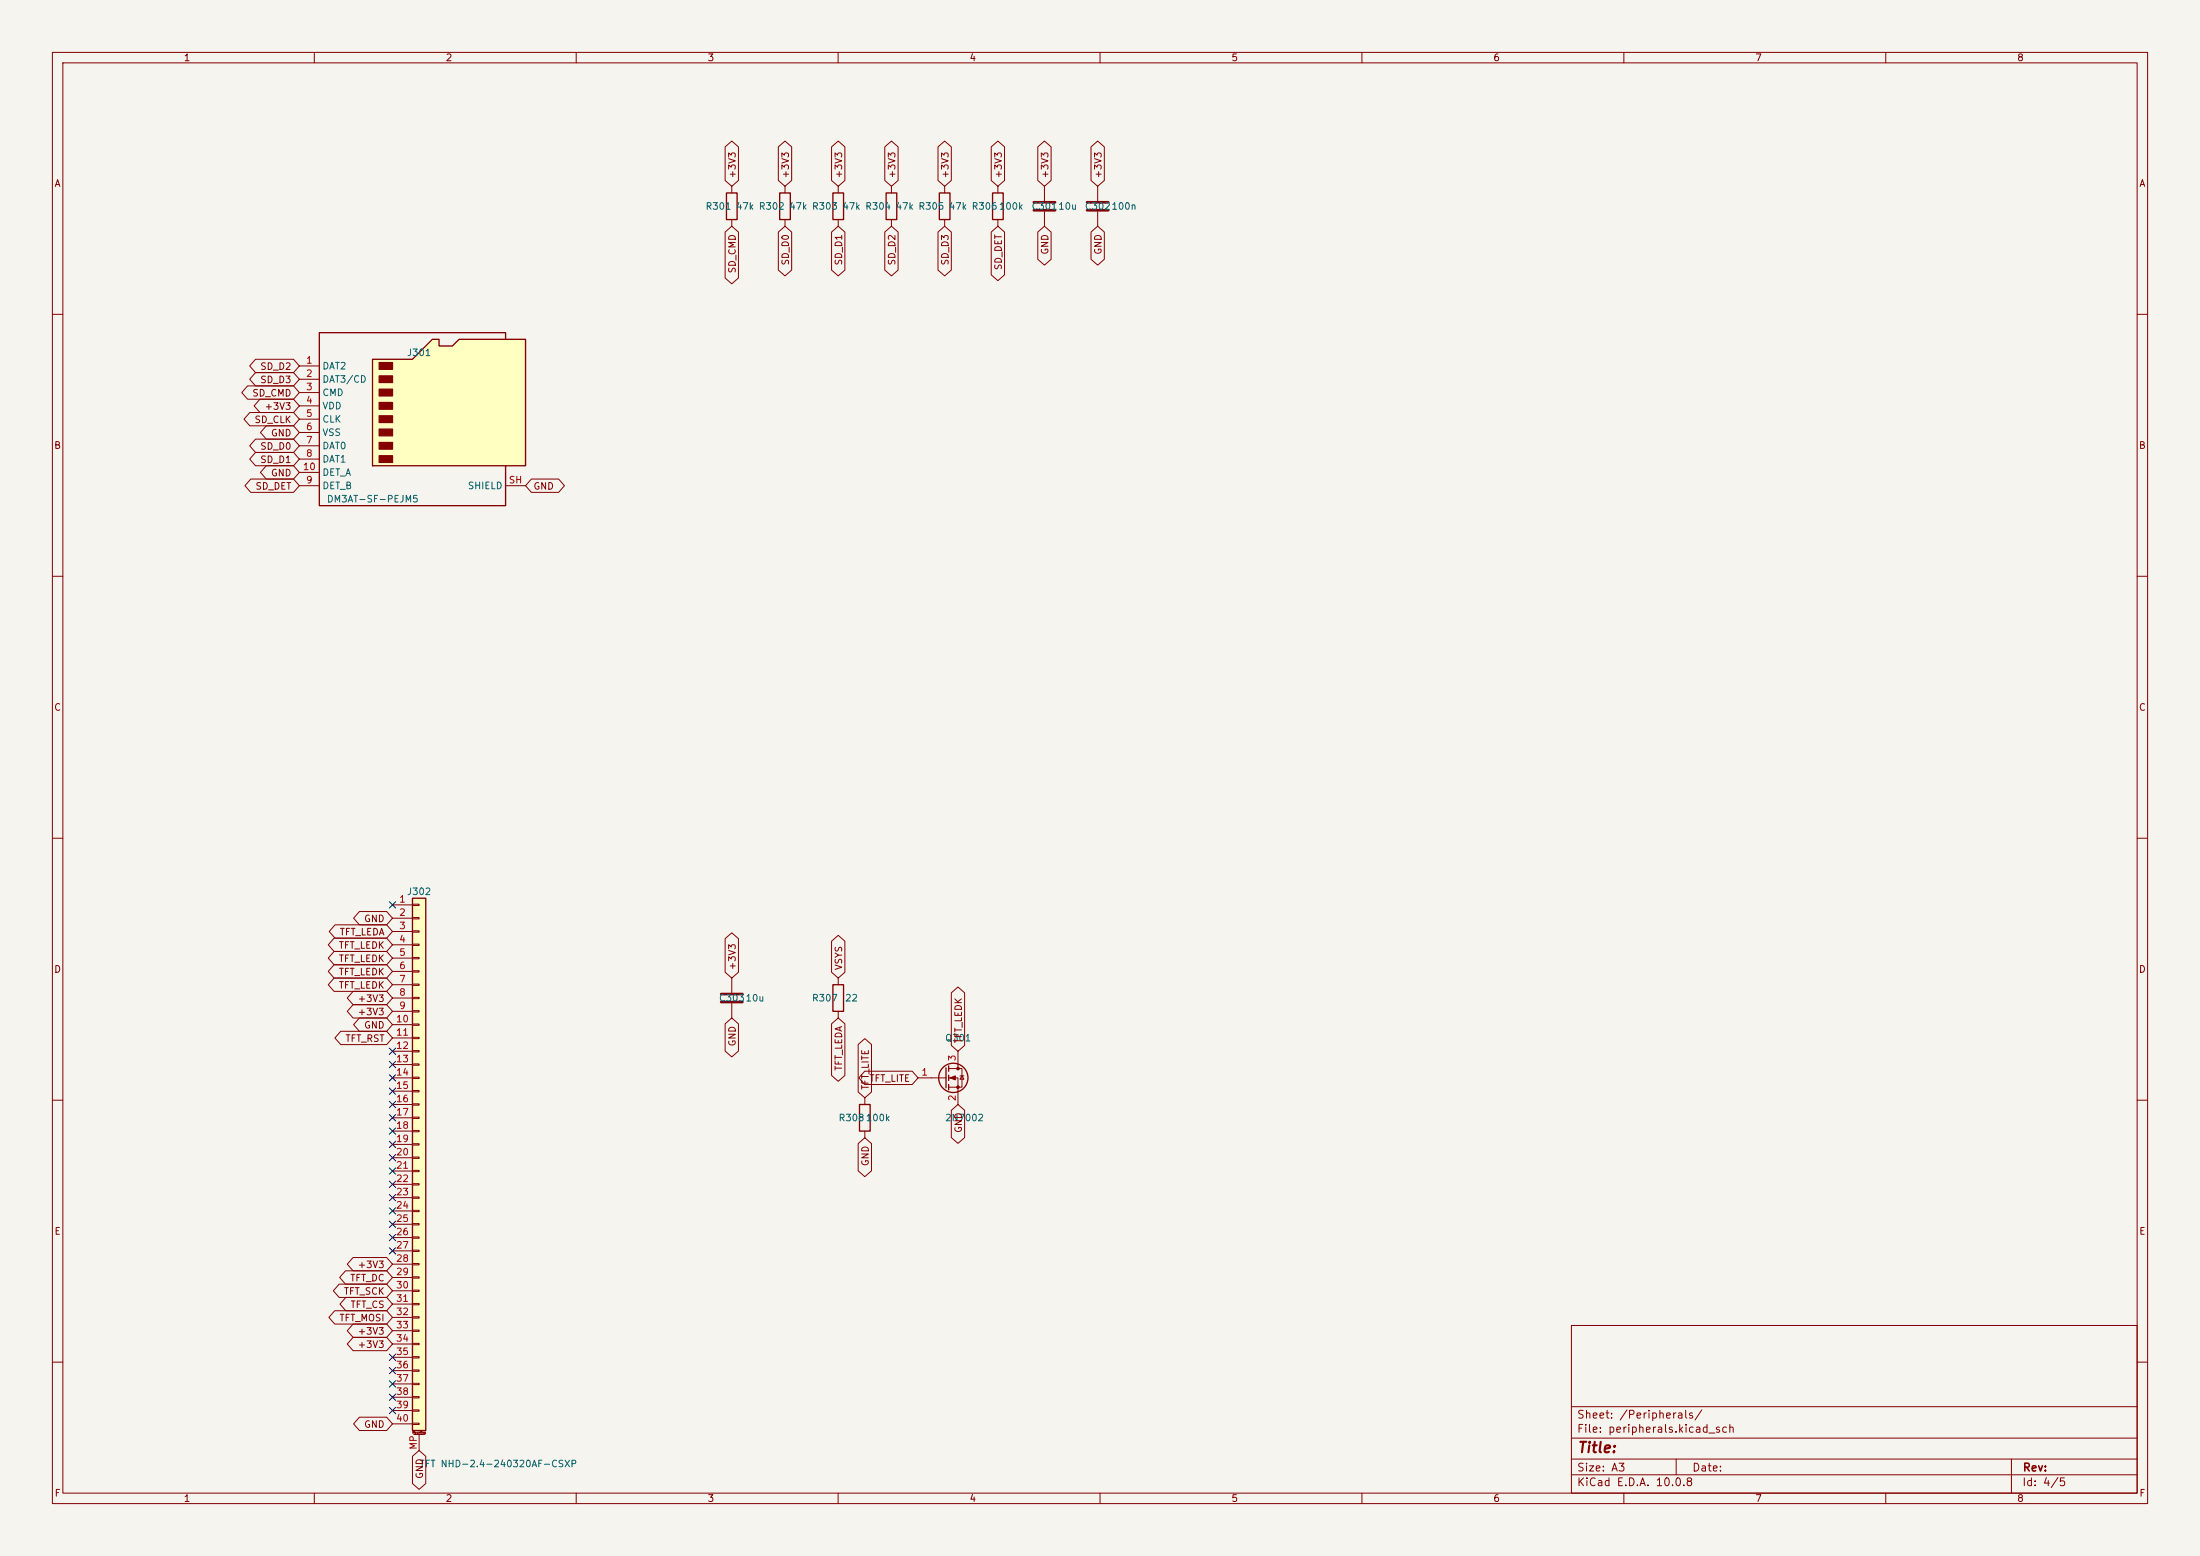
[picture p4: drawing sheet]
<svg xmlns="http://www.w3.org/2000/svg" width="420mm" height="297mm" viewBox="0 0 420 297" stroke-linecap="round" stroke-linejoin="round" font-family="sans-serif">
<path d="M0 0h420v297h-420z" fill="#f5f4ef" stroke="#f5f4ef" stroke-width=".19"/>
<g fill="none" stroke="#840000" stroke-width=".19">
<path d="M10 10h400v277h-400zM12 12h396v273h-396zM60 10v2M110 10v2M160 10v2M210 10v2M260 10v2M310 10v2M360 10v2M160 35.6v1.2M180.3 35.6v1.2M160 41.9v1.3"/>
<path d="M180.3 41.9v1.3M10 60h2M408 60h2M10 110h2M408 110h2M10 160h2M408 160h2M10 210h2M408 210h2M300 253h108v32h-108zM10 260h2M300 278.5h108"/>
<path d="M300 274.5h108M300 268.5h108M320 278.5v3M384 278.5v6.5M408 260h2M60 285v2M110 285v2M160 285v2M210 285v2M260 285v2M300 281.5h108M310 285v2"/>
<path d="M360 285v2"/>
</g>
<path d="M159 36.8h2v5.1h-2zM179.3 36.8h2.1v5.1h-2.1z" fill="none" stroke="#840000" stroke-width=".25"/>
<path d="M78.7 171.5h2.6v101.5h-2.6z" fill="#ffffc2"/>
<g fill="none" stroke="#840000" stroke-width=".25">
<path d="M138.7 36.8h2v5.1h-2zM169.2 36.8h2v5.1h-2zM78.7 171.5h2.6v101.5h-2.6zM159 188h2v5h-2zM164.1 210.8h2v5.1h-2zM180.6 203.8v3.8M181.1 203.5v1M181.1 205.2v1M181.1 207v1"/>
<circle cx="182" cy="205.7" r="2.79"/>
</g>
<g fill="none" stroke="#840000" stroke-width=".19">
<path d="M139.7 35.6v1.2M170.2 35.6v1.2M139.7 41.9v1.3M170.2 41.9v1.3M74.9 172.7h3.8M74.9 175.3h3.8M74.9 177.8h3.8M78.7 172.6h1.3v.2h-1.3zM78.7 175.1h1.3v.3h-1.3zM78.7 177.7h1.3v.2h-1.3zM74.9 180.3h3.8M74.9 182.9h3.8"/>
<path d="M74.9 185.4h3.8M74.9 188h3.8M74.9 190.5h3.8M74.9 193h3.8M74.9 195.6h3.8M74.9 198.1h3.8M78.7 180.2h1.3v.3h-1.3zM78.7 182.8h1.3v.2h-1.3zM78.7 185.3h1.3v.2h-1.3zM78.7 187.8h1.3v.3h-1.3zM78.7 190.4h1.3v.2h-1.3zM78.7 192.9h1.3v.3h-1.3z"/>
<path d="M78.7 195.5h1.3v.2h-1.3zM78.7 198h1.3v.2h-1.3zM139.7 186.7v2.8M139.7 191.5v2.8M160 186.7v1.3M160 193v1.3M74.9 200.7h3.8M74.9 203.2h3.8M74.9 205.7h3.8M74.9 208.3h3.8M74.9 210.8h3.8M74.9 213.4h3.8"/>
<path d="M74.9 215.9h3.8M74.9 218.4h3.8M78.7 200.5h1.3v.3h-1.3zM78.7 203.1h1.3v.2h-1.3zM78.7 205.6h1.3v.3h-1.3zM78.7 208.2h1.3v.2h-1.3zM78.7 210.7h1.3v.2h-1.3zM78.7 213.2h1.3v.3h-1.3zM78.7 215.8h1.3v.2h-1.3zM78.7 218.3h1.3v.3h-1.3zM165.1 209.6v1.2M165.1 215.9v1.3"/>
<path d="M175.3 205.7h5.3M181.1 204h2.5v3.5h-2.5M181.1 205.7h1.8v5.1M182.9 200.7v3.3M183.3 205.4h.7M183.6 205.4l.4 .6h-.7zM74.9 221h3.8M74.9 223.5h3.8M74.9 226.1h3.8M74.9 228.6h3.8M74.9 231.1h3.8M74.9 233.7h3.8"/>
<path d="M74.9 236.2h3.8M74.9 238.8h3.8M78.7 220.9h1.3v.2h-1.3zM78.7 223.4h1.3v.2h-1.3zM78.7 225.9h1.3v.3h-1.3zM78.7 228.5h1.3v.2h-1.3zM78.7 231h1.3v.3h-1.3zM78.7 233.6h1.3v.2h-1.3zM78.7 236.1h1.3v.2h-1.3zM78.7 238.6h1.3v.3h-1.3zM74.9 241.3h3.8M74.9 243.8h3.8"/>
<path d="M74.9 246.4h3.8M74.9 248.9h3.8M74.9 251.5h3.8M74.9 254h3.8M74.9 256.5h3.8M74.9 259.1h3.8M78.7 241.2h1.3v.2h-1.3zM78.7 243.7h1.3v.3h-1.3zM78.7 246.3h1.3v.2h-1.3zM78.7 248.8h1.3v.2h-1.3zM78.7 251.3h1.3v.3h-1.3zM78.7 253.9h1.3v.2h-1.3z"/>
<path d="M78.7 256.4h1.3v.3h-1.3zM78.7 259h1.3v.2h-1.3zM74.9 261.6h3.8M74.9 264.2h3.8M74.9 266.7h3.8M74.9 269.2h3.8M74.9 271.8h3.8M78.7 261.5h1.3v.2h-1.3zM78.7 264h1.3v.3h-1.3zM78.7 266.6h1.3v.2h-1.3zM78.7 269.1h1.3v.3h-1.3zM78.7 271.7h1.3v.2h-1.3z"/>
<path d="M79 273.8h2M80 273.8v3.1"/>
</g>
<g fill="#840000" stroke="#840000" stroke-width=".19">
<path d="M181.4 205.7l1-.3v.7z"/>
<circle cx="182.9" cy="204" r=".25"/>
<circle cx="182.9" cy="207.5" r=".25"/>
</g>
<path d="M137.7 189.7h4M137.7 191.3h4" fill="none" stroke="#840000" stroke-width=".51"/>
<path d="M71.1 68.6h7.6l3.8-3.8h1.3v1.2h2.6l1.2-1.2h12.7v24.1h-29.2z" fill="#ffffc2"/>
<path d="M148.8 36.8h2.1v5.1h-2.1zM189.5 36.8h2v5.1h-2zM71.1 68.6h7.6l3.8-3.8h1.3v1.2h2.6l1.2-1.2h12.7v24.1h-29.2zM96.5 64.8v-1.3h-35.5v33h35.5v-7.6" fill="none" stroke="#840000" stroke-width=".25"/>
<g fill="#840000" stroke="#840000" stroke-width=".25">
<path d="M72.4 69.2h2.5v1.3h-2.5z"/>
<path d="M72.4 71.8h2.5v1.2h-2.5z"/>
<path d="M72.4 74.3h2.5v1.3h-2.5z"/>
<path d="M72.4 76.8h2.5v1.3h-2.5z"/>
<path d="M72.4 79.4h2.5v1.2h-2.5z"/>
<path d="M72.4 81.9h2.5v1.3h-2.5z"/>
<path d="M72.4 84.5h2.5v1.2h-2.5z"/>
<path d="M72.4 87h2.5v1.3h-2.5z"/>
</g>
<g fill="none" stroke="#840000" stroke-width=".19">
<path d="M138.4 28l1.3-1.1 1.3 1.1v6.4l-1.3 1.2-1.3-1.2zM148.6 28l1.3-1.1 1.2 1.1v6.4l-1.2 1.2-1.3-1.2zM149.9 35.6v1.2M158.7 28l1.3-1.1 1.3 1.1v6.4l-1.3 1.2-1.3-1.2zM168.9 28l1.3-1.1 1.3 1.1v6.4l-1.3 1.2-1.3-1.2zM179.1 28l1.2-1.1 1.3 1.1v6.4l-1.3 1.2-1.2-1.2zM189.2 28l1.3-1.1 1.3 1.1v6.4l-1.3 1.2-1.3-1.2zM190.5 35.6v1.2M198.1 28l1.3-1.1 1.3 1.1v6.4l-1.3 1.2-1.3-1.2zM199.4 35.6v2.8M208.3 28l1.2-1.1 1.3 1.1v6.4l-1.3 1.2-1.2-1.2zM209.5 35.6v2.8"/>
<path d="M138.4 44.3l1.3-1.1 1.3 1.1v8.8l-1.3 1.1-1.3-1.1zM148.6 44.3l1.3-1.1 1.2 1.1v7.3l-1.2 1.1-1.3-1.1zM149.9 41.9v1.3M158.7 44.3l1.3-1.1 1.3 1.1v7.3l-1.3 1.1-1.3-1.1zM168.9 44.3l1.3-1.1 1.3 1.1v7.3l-1.3 1.1-1.3-1.1zM179.1 44.3l1.2-1.1 1.3 1.1v7.3l-1.3 1.1-1.2-1.1zM189.2 44.3l1.3-1.1 1.3 1.1v8.2l-1.3 1.1-1.3-1.1zM190.5 41.9v1.3M198.1 44.3l1.3-1.1 1.3 1.1v5.2l-1.3 1.1-1.3-1.1zM199.4 40.4v2.8M208.3 44.3l1.2-1.1 1.3 1.1v5.2l-1.3 1.1-1.2-1.1zM209.5 40.4v2.8"/>
<path d="M47.3 73.7h8.7l1.1 1.2-1.1 1.3h-8.7l-1.1-1.3zM47.7 78.7h8.3l1.1 1.3-1.1 1.3h-8.3l-1.1-1.3zM48.8 68.6h7.2l1.1 1.3-1.1 1.2h-7.2l-1.1-1.2zM48.8 71.1h7.2l1.1 1.3-1.1 1.3h-7.2l-1.1-1.3zM49.6 76.2h6.4l1.1 1.3-1.1 1.2h-6.4l-1.1-1.2zM57.1 69.9h3.9M57.1 72.4h3.9M57.1 74.9h3.9M57.1 77.5h3.9M47.9 91.4h8.1l1.1 1.3-1.1 1.3h-8.1l-1.1-1.3zM48.8 83.8h7.2l1.1 1.3-1.1 1.3h-7.2l-1.1-1.3zM48.8 86.4h7.2l1.1 1.2-1.1 1.3h-7.2l-1.1-1.3z"/>
<path d="M50.8 81.3h5.2l1.1 1.3-1.1 1.2h-5.2l-1.1-1.2zM50.8 88.9h5.2l1.1 1.3-1.1 1.2h-5.2l-1.1-1.2zM57.1 80h3.9M57.1 82.6h3.9M57.1 85.1h3.9M57.1 87.6h3.9M57.1 92.7h3.9M57.1 90.2h3.9M96.5 92.7h3.8M101.4 91.4h5.2l1.2 1.3-1.2 1.3h-5.2l-1.1-1.3zM63.8 179.1h10l1.1 1.2-1.1 1.3h-10l-1.1-1.3zM64 176.5h9.8l1.1 1.3-1.1 1.3h-9.8l-1.2-1.3z"/>
<path d="M68.6 174h5.2l1.1 1.3-1.1 1.2h-5.2l-1.1-1.2zM138.4 179.2l1.3-1.1 1.3 1.1v6.4l-1.3 1.1-1.3-1.1zM158.7 179.6l1.3-1.1 1.3 1.1v6l-1.3 1.1-1.3-1.1zM63.8 181.6h10l1.1 1.3-1.1 1.3h-10l-1.1-1.3zM63.8 186.7h10l1.1 1.3-1.1 1.2h-10l-1.1-1.2zM63.8 184.1h10l1.1 1.3-1.1 1.3h-10l-1.1-1.3zM65 196.8h8.8l1.1 1.3-1.1 1.3h-8.8l-1.1-1.3zM67.4 189.2h6.4l1.1 1.3-1.1 1.3h-6.4l-1.1-1.3zM67.4 191.8h6.4l1.1 1.2-1.1 1.3h-6.4l-1.1-1.3zM68.6 194.3h5.2l1.1 1.3-1.1 1.3h-5.2l-1.1-1.3zM138.4 195.4l1.3-1.1 1.3 1.1v5.2l-1.3 1.1-1.3-1.1zM158.7 195.4l1.3-1.1 1.3 1.1v9.9l-1.3 1.1-1.3-1.1z"/>
<path d="M163.8 199.4l1.3-1.1 1.3 1.1v9l-1.3 1.2-1.3-1.2zM181.6 189.5l1.3-1.1 1.3 1.1v10l-1.3 1.2-1.3-1.2zM163.8 218.3l1.3-1.1 1.3 1.1v5.2l-1.3 1.1-1.3-1.1zM165.1 204.5h9l1.2 1.2-1.2 1.3h-9l-1.1-1.3zM181.6 211.9l1.3-1.1 1.3 1.1v5.2l-1.3 1.1-1.3-1.1zM63.9 250.2h9.9l1.1 1.3-1.1 1.2h-9.9l-1.1-1.2zM64.7 245.1h9.1l1.1 1.3-1.1 1.3h-9.1l-1.1-1.3zM66 242.6h7.8l1.1 1.2-1.1 1.3h-7.8l-1.2-1.3zM66 247.6h7.8l1.1 1.3-1.1 1.3h-7.8l-1.1-1.3zM67.4 240h6.4l1.1 1.3-1.1 1.3h-6.4l-1.1-1.3zM67.4 255.3h6.4l1.1 1.2-1.1 1.3h-6.4l-1.1-1.3zM67.4 252.7h6.4l1.1 1.3-1.1 1.3h-6.4l-1.1-1.3z"/>
<path d="M68.6 270.5h5.2l1.1 1.3-1.1 1.3h-5.2l-1.1-1.3zM78.7 278l1.3-1.1 1.3 1.1v5.2l-1.3 1.1-1.3-1.1z"/>
</g>
<path d="M197.4 38.6h4M207.5 38.6h4.1M197.4 40.1h4M207.5 40.1h4.1" fill="none" stroke="#840000" stroke-width=".51"/>
<g fill="none" stroke="#000084" stroke-width=".19">
<path d="M74.3 172.1l1.2 1.2M75.5 172.1l-1.2 1.2M74.3 200.1l1.2 1.2M74.3 202.6l1.2 1.2M74.3 205.1l1.2 1.2M74.3 207.7l1.2 1.2M74.3 210.2l1.2 1.2M74.3 212.8l1.2 1.2M74.3 215.3l1.2 1.2M74.3 217.8l1.2 1.2M75.5 200.1l-1.2 1.2M75.5 202.6l-1.2 1.2"/>
<path d="M75.5 205.1l-1.2 1.2M75.5 207.7l-1.2 1.2M75.5 210.2l-1.2 1.2M75.5 212.8l-1.2 1.2M75.5 215.3l-1.2 1.2M75.5 217.8l-1.2 1.2M74.3 235.6l1.2 1.2M74.3 238.2l1.2 1.2M74.3 220.4l1.2 1.2M74.3 222.9l1.2 1.2M74.3 225.5l1.2 1.2M74.3 228l1.2 1.2"/>
<path d="M74.3 230.5l1.2 1.2M74.3 233.1l1.2 1.2M75.5 235.6l-1.2 1.2M75.5 238.2l-1.2 1.2M75.5 220.4l-1.2 1.2M75.5 222.9l-1.2 1.2M75.5 225.5l-1.2 1.2M75.5 228l-1.2 1.2M75.5 230.5l-1.2 1.2M75.5 233.1l-1.2 1.2M74.3 258.5l1.2 1.2M75.5 258.5l-1.2 1.2"/>
<path d="M74.3 268.6l1.2 1.2M74.3 266.1l1.2 1.2M74.3 263.6l1.2 1.2M74.3 261l1.2 1.2M75.5 268.6l-1.2 1.2M75.5 266.1l-1.2 1.2M75.5 263.6l-1.2 1.2M75.5 261l-1.2 1.2"/>
</g>
<text font-size="2" fill="#840000" x="301" y="277.8">Title:</text>
<g font-size="1.5" fill="#840000">
<text x="300.9" y="273.8">File: peripherals.kicad_sch</text>
<text x="300.9" y="271.1">Sheet: /Peripherals/</text>
<text x="300.9" y="281.2">Size: A3</text>
<text x="322.9" y="281.2">Date:</text>
<text x="386" y="281.2">Rev:</text>
<text x="300.9" y="284">KiCad E.D.A. 10.0.8</text>
<text x="385.9" y="284">Id: 4/5</text>
</g>
<g font-size="1.3" fill="#840000">
<text x="35" y="12">1</text>
<text x="85" y="12">2</text>
<text x="135" y="12">3</text>
<text x="185" y="12">4</text>
<text x="235" y="12">5</text>
<text x="285" y="12">6</text>
<text x="335" y="12">7</text>
<text x="385" y="12">8</text>
<text x="10.3" y="36">A</text>
<text x="140.8" y="34.2" transform="rotate(-90 140.8 34.2)">+3V3</text>
<text x="150.9" y="34.2" transform="rotate(-90 150.9 34.2)">+3V3</text>
<text x="161.1" y="34.2" transform="rotate(-90 161.1 34.2)">+3V3</text>
<text x="171.2" y="34.2" transform="rotate(-90 171.2 34.2)">+3V3</text>
<text x="181.4" y="34.2" transform="rotate(-90 181.4 34.2)">+3V3</text>
<text x="191.6" y="34.2" transform="rotate(-90 191.6 34.2)">+3V3</text>
<text x="200.4" y="34.2" transform="rotate(-90 200.4 34.2)">+3V3</text>
<text x="210.6" y="34.2" transform="rotate(-90 210.6 34.2)">+3V3</text>
<text x="408.3" y="36">A</text>
<text x="140.8" y="52.3" transform="rotate(-90 140.8 52.3)">SD_CMD</text>
<text x="150.9" y="50.8" transform="rotate(-90 150.9 50.8)">SD_D0</text>
<text x="161.1" y="50.8" transform="rotate(-90 161.1 50.8)">SD_D1</text>
<text x="171.2" y="50.8" transform="rotate(-90 171.2 50.8)">SD_D2</text>
<text x="181.4" y="50.8" transform="rotate(-90 181.4 50.8)">SD_D3</text>
<text x="191.6" y="51.7" transform="rotate(-90 191.6 51.7)">SD_DET</text>
<text x="200.4" y="48.7" transform="rotate(-90 200.4 48.7)">GND</text>
<text x="210.6" y="48.7" transform="rotate(-90 210.6 48.7)">GND</text>
<text x="49.6" y="70.9">SD_D2</text>
<text x="48.1" y="76">SD_CMD</text>
<text x="49.6" y="73.4">SD_D3</text>
<text x="48.5" y="81.1">SD_CLK</text>
<text x="50.4" y="78.5">+3V3</text>
<text x="51.6" y="83.6">GND</text>
<text x="10.2" y="86">B</text>
<text x="49.6" y="86.1">SD_D0</text>
<text x="49.6" y="88.7">SD_D1</text>
<text x="408.2" y="86">B</text>
<text x="48.7" y="93.8">SD_DET</text>
<text x="51.6" y="91.2">GND</text>
<text x="101.7" y="93.8">GND</text>
<text x="10.2" y="136">C</text>
<text x="408.2" y="136">C</text>
<text x="64.7" y="178.9">TFT_LEDA</text>
<text x="69.4" y="176.3">GND</text>
<text x="10.2" y="186">D</text>
<text x="64.6" y="181.4">TFT_LEDK</text>
<text x="64.6" y="183.9">TFT_LEDK</text>
<text x="140.8" y="185.3" transform="rotate(-90 140.8 185.3)">+3V3</text>
<text x="161.1" y="185.3" transform="rotate(-90 161.1 185.3)">VSYS</text>
<text x="408.2" y="186">D</text>
<text x="64.6" y="189">TFT_LEDK</text>
<text x="64.6" y="186.5">TFT_LEDK</text>
<text x="68.2" y="191.6">+3V3</text>
<text x="68.2" y="194.1">+3V3</text>
<text x="69.4" y="196.6">GND</text>
<text x="65.8" y="199.2">TFT_RST</text>
<text x="140.8" y="199.8" transform="rotate(-90 140.8 199.8)">GND</text>
<text x="183.9" y="199.3" transform="rotate(-90 183.9 199.3)">TFT_LEDK</text>
<text x="161.1" y="204.5" transform="rotate(-90 161.1 204.5)">TFT_LEDA</text>
<text x="165.9" y="206.8">TFT_LITE</text>
<text x="166.2" y="208.1" transform="rotate(-90 166.2 208.1)">TFT_LITE</text>
<text x="183.9" y="216.3" transform="rotate(-90 183.9 216.3)">GND</text>
<text x="166.2" y="222.7" transform="rotate(-90 166.2 222.7)">GND</text>
<text x="10.3" y="236">E</text>
<text x="408.3" y="236">E</text>
<text x="66.7" y="244.9">TFT_DC</text>
<text x="68.2" y="242.4">+3V3</text>
<text x="65.5" y="247.4">TFT_SCK</text>
<text x="66.8" y="250">TFT_CS</text>
<text x="64.7" y="252.5">TFT_MOSI</text>
<text x="68.2" y="257.6">+3V3</text>
<text x="68.2" y="255.1">+3V3</text>
<text x="69.4" y="272.8">GND</text>
<text x="10.3" y="286">F</text>
<text x="35" y="287">1</text>
<text x="81.1" y="282.4" transform="rotate(-90 81.1 282.4)">GND</text>
<text x="85" y="287">2</text>
<text x="135" y="287">3</text>
<text x="185" y="287">4</text>
<text x="235" y="287">5</text>
<text x="285" y="287">6</text>
<text x="335" y="287">7</text>
<text x="385" y="287">8</text>
<text x="408.3" y="286">F</text>
</g>
<g font-size="1.3" fill="#006464">
<text x="134.6" y="40.3">R301</text>
<text x="140.4" y="40.3">47k R302</text>
<text x="150.5" y="40.3">47k R303</text>
<text x="160.7" y="40.3">47k R304</text>
<text x="170.9" y="40.3">47k R305</text>
<text x="181" y="40.3">47k R306100k</text>
<text x="196.8" y="40.3">C30110u</text>
<text x="207" y="40.3">C302100n</text>
<text x="61.4" y="70.8">DAT2</text>
<text x="77.6" y="68.3">J301</text>
<text x="61.4" y="73.4">DAT3/CD</text>
<text x="61.4" y="75.9">CMD</text>
<text x="61.4" y="78.4">VDD</text>
<text x="61.4" y="81">CLK</text>
<text x="61.4" y="83.5">VSS</text>
<text x="61.4" y="86.1">DAT0</text>
<text x="61.4" y="88.6">DAT1</text>
<text x="61.4" y="93.7">DET_B</text>
<text x="61.4" y="91.1">DET_A</text>
<text x="89.2" y="93.7">SHIELD</text>
<text x="62.3" y="96.2">DM3AT-SF-PEJM5</text>
<text x="77.6" y="171.1">J302</text>
<text x="137.1" y="191.5">C30310u</text>
<text x="154.9" y="191.5">R307</text>
<text x="161.2" y="191.5">22</text>
<text x="180.3" y="199.1">Q301</text>
<text x="160" y="214.3">R308100k</text>
<text x="180.3" y="214.3">2N7002</text>
<text x="80" y="280.4">TFT NHD-2.4-240320AF-CSXP</text>
</g>
<g font-size="1.3" fill="#a90000">
<text x="58.3" y="69.7">1</text>
<text x="58.3" y="72.3">2</text>
<text x="58.3" y="74.8">3</text>
<text x="58.3" y="77.3">4</text>
<text x="58.3" y="79.9">5</text>
<text x="58.3" y="82.4">6</text>
<text x="58.3" y="85">7</text>
<text x="58.3" y="87.5">8</text>
<text x="57.7" y="90">10</text>
<text x="58.3" y="92.6">9</text>
<text x="97" y="92.6">SH</text>
<text x="76.1" y="172.6">1</text>
<text x="76.1" y="175.1">2</text>
<text x="76.1" y="177.7">3</text>
<text x="76.1" y="180.2">4</text>
<text x="76.1" y="182.7">5</text>
<text x="76.1" y="185.3">6</text>
<text x="76.1" y="187.8">7</text>
<text x="76.1" y="190.4">8</text>
<text x="75.5" y="195.4">10</text>
<text x="75.5" y="198">11</text>
<text x="76.1" y="192.9">9</text>
<text x="75.5" y="200.5">12</text>
<text x="75.5" y="203.1">13</text>
<text x="182.7" y="202.7" transform="rotate(-90 182.7 202.7)">3</text>
<text x="75.5" y="205.6">14</text>
<text x="75.5" y="208.1">15</text>
<text x="175.8" y="205.6">1</text>
<text x="75.5" y="210.7">16</text>
<text x="75.5" y="213.2">17</text>
<text x="75.5" y="215.8">18</text>
<text x="182.7" y="210.3" transform="rotate(-90 182.7 210.3)">2</text>
<text x="75.5" y="218.3">19</text>
<text x="75.5" y="220.8">20</text>
<text x="75.5" y="223.4">21</text>
<text x="75.5" y="225.9">22</text>
<text x="75.5" y="228.5">23</text>
<text x="75.5" y="231">24</text>
<text x="75.5" y="233.5">25</text>
<text x="75.5" y="236.1">26</text>
<text x="75.5" y="238.6">27</text>
<text x="75.5" y="241.2">28</text>
<text x="75.5" y="243.7">29</text>
<text x="75.5" y="246.2">30</text>
<text x="75.5" y="248.8">31</text>
<text x="75.5" y="251.3">32</text>
<text x="75.5" y="253.9">33</text>
<text x="75.5" y="256.4">34</text>
<text x="75.5" y="258.9">35</text>
<text x="75.5" y="261.5">36</text>
<text x="75.5" y="264">37</text>
<text x="75.5" y="266.6">38</text>
<text x="75.5" y="269.1">39</text>
<text x="75.5" y="271.6">40</text>
<text x="79.9" y="276.8" transform="rotate(-90 79.9 276.8)">MP</text>
</g>
<text font-size=".4" fill="#840000" x="78.7" y="273.7">Mounting</text>
</svg>
